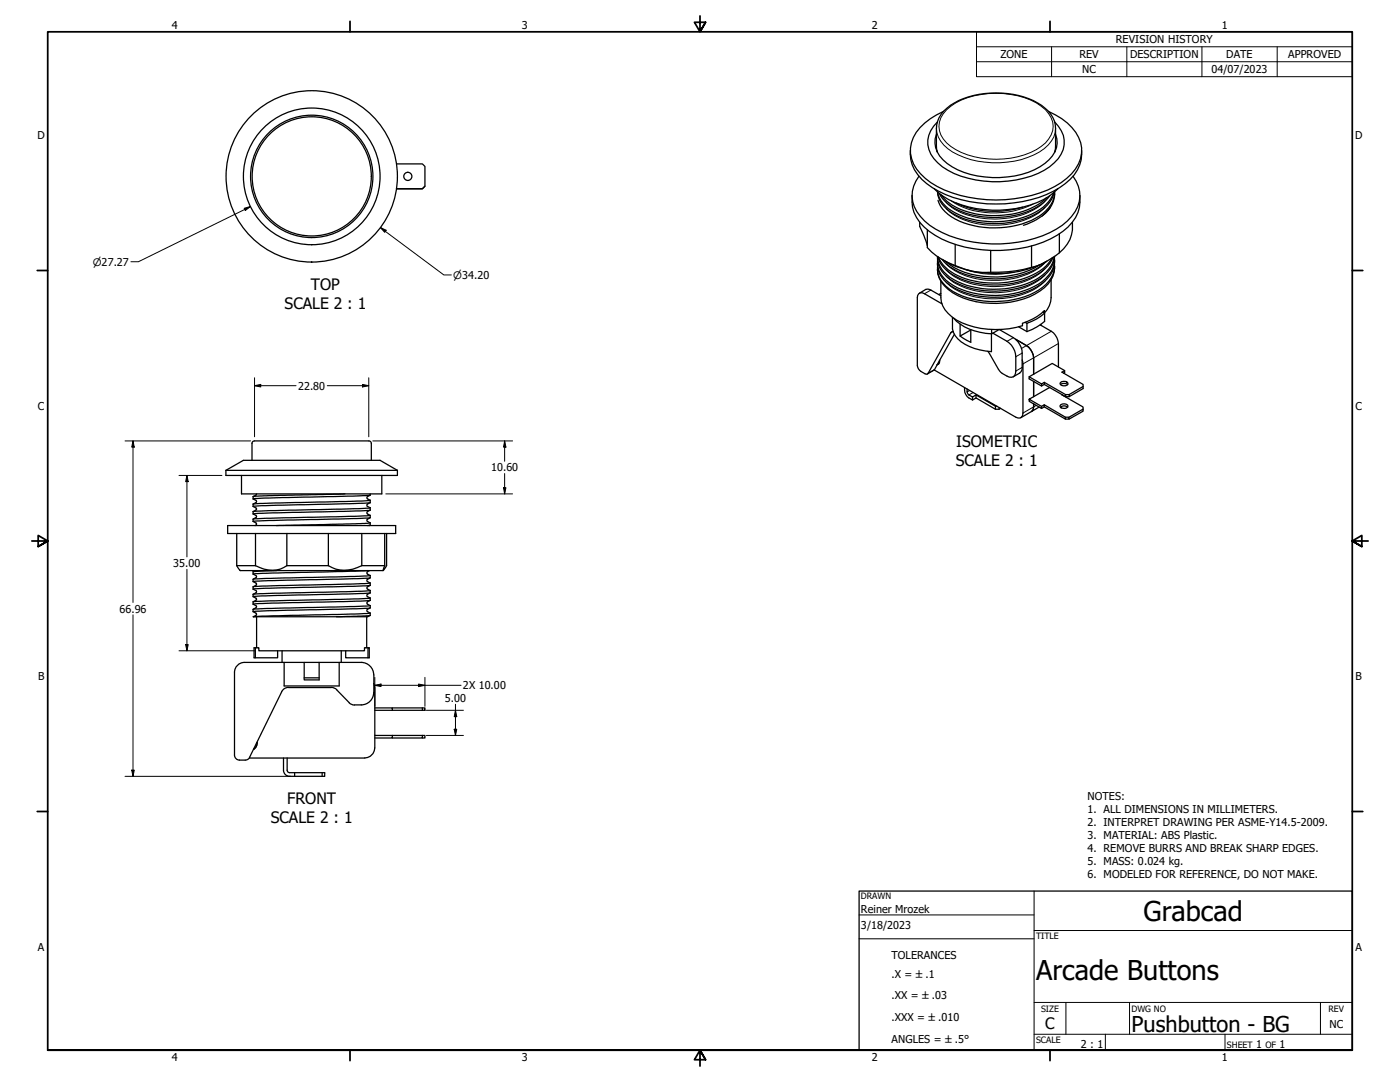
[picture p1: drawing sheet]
<svg xmlns="http://www.w3.org/2000/svg" width="559mm" height="432mm" viewBox="0 0 559 432" stroke-linecap="round" stroke-linejoin="round" font-family="sans-serif">
<!-- layer: Visible (ANSI) -->
<g fill="none" stroke="#000" stroke-width=".51">
<path d="M373.8 53.7a9.7 9.7 0 0 0 4.2 11.5 36.3 36.3 0 0 0 29.8 4.4 21.1 21.1 0 0 0 13.3-9 8.2 8.2 0 0 0 .2-6.9M374.1 48.7a10.4 10.4 0 0 0 .2 16.3 33.6 33.6 0 0 0 21.6 7.5 39.1 39.1 0 0 0 23.1-6 11.7 11.7 0 0 0 5.4-12.5l-.8-1.8-2.6-3.5M376.6 44.4a23.4 23.4 0 0 0-12 10.5 13.4 13.4 0 0 0 4.7 16.3 44.9 44.9 0 0 0 28.3 8.6 48.3 48.3 0 0 0 25.9-6.9 16.2 16.2 0 0 0 8.2-13.8 17.6 17.6 0 0 0-10.4-13.3l-2.8-1.4M158.2 65.4h10.4l1 1v7.9l-1 1h-10.4l10.4 .1 1-1.1M363.3 60.1a15.8 15.8 0 0 0 8.8 14.8 51.8 51.8 0 0 0 36 5.6 34.6 34.6 0 0 0 20.7-10.8 14 14 0 0 0 2.9-9.6M364 78a16.1 16.1 0 0 0 9.3 15.9 51.8 51.8 0 0 0 48.6 0 16.8 16.8 0 0 0 9.1-13.3v-2.6M366.8 70.4a12.5 12.5 0 0 0 2.3 17.8 39.9 39.9 0 0 0 23.1 8.9 48.2 48.2 0 0 0 31.8-7.2 14.8 14.8 0 0 0 6.9-13.6l-.5-2-2.1-3.9M372.9 75.3a31.5 31.5 0 0 0 19.9 8.3 41.6 41.6 0 0 0 25.9-5.2l3.6-3.1M374 60.4v.1M374.1 60.8l-.3-1.3a31.3 31.3 0 0 1 .5-11.2 17.4 17.4 0 0 1 12.2-9.6 36.3 36.3 0 0 1 29.2 3.3 11.7 11.7 0 0 1 5.6 9.2v7l-.4 2.6M374.2 76.6a11.2 11.2 0 0 0 6.6 8.9 36.7 36.7 0 0 0 33.5-.6 13.3 13.3 0 0 0 6.5-8.1M374.3 76.7a12.7 12.7 0 0 0 8.5 9 36.6 36.6 0 0 0 32.2-2.1l1.4-.9a12.8 12.8 0 0 0 4.1-5.7"/>
<path d="M375 77.3a18 18 0 0 0 12.2 8.3 36.5 36.5 0 0 0 28.2-3.9l2-1.8 1.7-1.9M375.7 77.9a23.2 23.2 0 0 0 16.8 7.9 33.1 33.1 0 0 0 24.4-6l.9-.9M420.9 76.8a12 12 0 0 1-7.3 10.9l-5.1 2.2M420.9 76.6a12.2 12.2 0 0 1-7.6 10.5 36.3 36.3 0 0 1-33.5-.5 11.9 11.9 0 0 1-5.4-6.7M421.1 60.4v.1M367.1 88.6v1.8l1.7 3.7 1.3 4M381.3 97.5v8.5M381.6 81a37.5 37.5 0 0 0 26.6 1.7M395.4 99.9v8.7M411.7 98.2v8.5M419.3 82.7l-3.4 3.5M422.8 93.3v7.6"/>
<path d="M428.1 88.6a14.7 14.7 0 0 1-8.4 14.5 37.6 37.6 0 0 1-20.9 5.5h-3.4a34.5 34.5 0 0 1-25.3-9.8v-7M367 117l2.5-1.5 1.3-.1 4.7 2.6M374.2 102.4a10.8 10.8 0 0 0 6.4 9.1 36.2 36.2 0 0 0 34.1-.7 13 13 0 0 0 6.2-8.4M374.4 102.5a13.6 13.6 0 0 0 8.8 8.7 36.8 36.8 0 0 0 31.5-2.1l1.4-1a13.9 13.9 0 0 0 4.3-5.4M374.6 102.7a16 16 0 0 0 10.8 8.6 35.9 35.9 0 0 0 31-4.2l2-1.9 1.5-2.2M375.5 112.3v6.5a11.1 11.1 0 0 0 6.3 9 35.3 35.3 0 0 0 26.3 2.2v-1a23 23 0 0 0 8.8-5v4.3a22.4 22.4 0 0 1-7 4M375.5 117.1l-.8 .4M376 103.5a44.2 44.2 0 0 0 41.8 .8M376.1 103.6a23.7 23.7 0 0 0 16.6 7.5 32.6 32.6 0 0 0 24.7-6.6M377.6 104.5a31.3 31.3 0 0 0 23.1 5.9 31.1 31.1 0 0 0 14.2-4.7M419.5 111.7v7.1a9 9 0 0 1-2.6 6.1M420.9 102.9a11.4 11.4 0 0 1-6.3 10.4 36.1 36.1 0 0 1-34.1 .6 10.5 10.5 0 0 1-6.3-9.8"/>
<path d="M420.9 105.4a11.4 11.4 0 0 1-6.3 10.4 36.3 36.3 0 0 1-34.1 .6 10.5 10.5 0 0 1-6.3-9.8M420.9 106.2a11 11 0 0 1-5.8 9.9 35.2 35.2 0 0 1-34.9 .7 11 11 0 0 1-6-9.4M420.9 103.8a11.5 11.5 0 0 1-6.8 10.6 36.1 36.1 0 0 1-34.6-.4 9.9 9.9 0 0 1-5.3-9M420.9 102.3a12.3 12.3 0 0 1-7 9.7 35.9 35.9 0 0 1-34.5-.4 10 10 0 0 1-5.2-9M375.9 121.2l-7.8-4.4a1.7 1.7 0 0 0-2 2v27a4.2 4.2 0 0 0 4 3.5l9.4-16.5 .9-.5M380.2 126.6v4.7a10.4 10.4 0 0 0 6.8 7 27.7 27.7 0 0 0 8.7 2v-7.1a20.9 20.9 0 0 1-15-6.2M380.9 133.4l-5.9 10.4M383.2 129.3v4.8l4.3-2.4M387.5 131.6v5l-4.3-2.5M395.8 131.5v1.7l.5-.2M396.3 133l5.7 3.2a7.9 7.9 0 0 1 3.4 6.2v5.7a2.13 2.13 0 0 1-1 2.3 2.13 2.13 0 0 1-2.4-.3 6.4 6.4 0 0 1-3.5-2.7l-4.2-7.2M398.8 131.5l-2.5 1.5"/>
<path d="M398.8 131.5l5.7 3.2a7.9 7.9 0 0 1 3.5 6.2l-.1 6.7-.9 1.3-2.6 1.5M405.4 135.4l4.3 2.5a6.4 6.4 0 0 1 2.9 4.9v6.6M406.6 130.4l3.3 1.9M409.2 128.7l.7 .3M409.9 129v3.3M415.2 129.7l4.4 2.5a6.4 6.4 0 0 1 2.9 4.9v9.4M415.5 129.4v.4M416.2 124.6l.7 .4M416.9 125a19.6 19.6 0 0 1-7 4M374.1 145.5l-1.4 2.3-2.6 1.4M375 143.8v.9l-.9 .8M375 143.8l-.9 1.7"/>
<path d="M385 154.7a4.5 4.5 0 0 0 3.2 4.9l1.4-.8 7.7 4.5h1.5l.6-.4M386 155.3a2.29 2.29 0 0 0 .7 2.3l1.5 .8 1.4-.8 7.7 4.5h.6M388.2 158.4v1.2M389.6 157.6v1.2M408 143.6l.3 1.6v19.6a1.77 1.77 0 0 1-.9 1.8 1.77 1.77 0 0 1-2-.1l-32.5-18.9M410.8 150.4l4.9 2.8M412.6 152.2v6.1M416.8 152.6l-1.1 .6v.9l1.1-.7M419 154.6l-8.2 4.7v.8l4.9 2.9v-.8l-4.9-2.9M423.2 152.7a1.8 1.8 0 0 1 3.1 .6 2.03 2.03 0 0 1-3.2-.1zM423.3 153.5a2.41 2.41 0 0 1 2.8 0M423.9 157.5l8.4 4.9v.9"/>
<path d="M424.6 148.9l.3-.2v-.8l-4.9-2.9-9.2 5.4v.8l4.9 2.9M424.6 157.9h-.1M424.9 147.9l-1 .6 8.4 4.9v1.7l-5.6 3.2v-.8l5.6-3.3M425.3 157.5l-8.5-4.9v.8l8.5 4.9M426.7 157.5h-1.4v.8h1.4M397.3 162.1v1.2M398.8 162.6v.7M411.7 164.2l-4.2 2.5M412.6 161.2a3.1 3.1 0 0 1-.9 3M414.8 162.4l-3.1 1.8M415.7 162.2l1.1-.7v.9l-1.1 .6M416.8 161.5l8.5 5v.8l-8.5-4.9"/>
<path d="M423.3 162.5a2.17 2.17 0 0 1 2.8 0M423.4 161.5a2.16 2.16 0 0 1 2.9 .5 1.71 1.71 0 0 1-1.6 1 1.71 1.71 0 0 1-1.6-1.1zM425.3 166.5h1.4v.8h-1.4M426.7 166.5l5.6-3.2v.8l-5.6 3.2M90.2 187.7l7-4h54.5l6.9 4M90.2 187.7h68.4M90.2 187.7v2h68.4v-2M96.4 189.7v7.4h56v-7.4M100.6 183.7v-6.8a.99 .99 0 0 1 1-.9h45.6l.7 .2 .3 .7v6.8M101 198.2v.9M102.4 197.1l-.1 .4-1.3 .7M137.7 197.1l-36.7 1.1"/>
<path d="M147.8 197.6l-46 1.3-.8 .2 1.3 .7 .1 .4-1.4 1M147.8 199.6l-3.6 .4-34.4 .7-8.8 .5M147.8 197.6l-1.3 .7-.1 .3 .1 .3 1.3 .7M147.8 197.1v.5M147.8 199.6v1M90.9 209.7h67v3.2h-67zM94.5 212.9v12.8M101 202.1l1.4 1-1.4 1.1M101 205.1l1.4 1-.1 .4-1.3 .6M101 208.1l1.3 .7v.7l-.4 .2M101 201.2v.9M101 204.2v.9"/>
<path d="M101 207.2v.9M102 212.9v12.8M114.5 212.9v12.8M131.1 212.9v12.8M144.4 212.9v12.8M147.8 209.6l-1.1 .1M147.8 205.7v.9l-1.1 .2-45.7 1.3M147.8 203.6l-46.8 1.5M147.8 200.6l-8.8 .4-34.4 .8-3.6 .3M147.8 202.6l-4.9 .4-41.9 1.2M147.8 205.7l-6.4 .4-35 .7-5.4 .4M147.8 208.7l-6.1 .3-31.3 .7"/>
<path d="M147.8 200.6l-1.3 .7-.1 .3 .1 .4 1.3 .6M147.8 203.6l-1.3 .7-.1 .4 .1 .3 1.3 .7M147.8 206.6l-1.3 .7-.1 .3 .1 .4 1.3 .7M147.8 202.7v.9M147.8 208.7v.9M147.8 209.6l-.3 .1M153.5 212.9v12.8M154.3 212.9v12.8l-1.3 1.9 .5-1.9M94.5 225.7l1.4 2 57.2-.2M94.5 225.7h7.5M101 229.1l1.4 1-.1 .4-1.3 .6M101 232.1l1.4 1-.1 .4-1.3 .7"/>
<path d="M101 235.1l1.3 .7 .1 .4-1.4 1M101 238.1l1.4 1-1.4 1.1M101 228.2v.9M101 234.2v.9M101 237.2v.9M101.9 227.7l-.9 .5M102 225.7a11.5 11.5 0 0 0 12.5 0M110.4 227.7l-9.4 .5M114.5 225.7h16.6M131.1 225.7a13 13 0 0 0 13.3 0M144.4 225.7h9.1M146.7 227.7l-45.7 1.4"/>
<path d="M147.5 227.7l-1 .6-.1 .4 .1 .3 1.3 .7M147.8 239.6l-46.8 1.5M147.8 236.6l-8.7 .4-34.5 .8-3.6 .3M147.8 233.6l-41.9 1.2-4.9 .3M147.8 230.6l-5.4 .3-35 .8-6.4 .4M147.8 229.7l-45.8 1.3-1 .2v.9M147.8 232.7l-46.8 1.5M147.8 235.6l-3.6 .4-34.4 .7-8.8 .5M147.8 236.6l-1.3 .7v.7l1.3 .6-.8 .2-46 1.4M147.8 230.6l-1.3 .7-.1 .3 .1 .4 1.3 .7M147.8 233.6l-1.3 .7-.1 .3 .1 .3 1.3 .7M147.8 239.6l-1.3 .7-.1 .4 .1 .3 1.3 .7"/>
<path d="M147.8 229.7v.9M147.8 232.7v.9M147.8 235.6v1M147.8 238.7v.9M101 241.1l1.4 1-1.4 1M101 244.1l1.4 1-.1 .4-1.2 .6M101 240.2v.9M101 243.2v.9M101.9 258.5h-.5v4h9.4v-2.8M102.4 246.1v12.4M112.6 259.7v4.7M136.2 259.7v4.7"/>
<path d="M138 259.7v2.8h8.9M146.4 246.1v12.4M146.9 258.5h-1.4v1.2h-42.2v-1.2h-1.4v4M146.9 258.5h.5v4h-.5zM147.8 245.6l-13.5 .5M147.8 241.7v.9l-1.1 .2-45.7 1.3M147.8 241.7l-6.4 .4-34.9 .7-5.5 .4M147.8 244.7l-46.7 1.4M147.8 245.6l-1.1 .5h-45.6M147.8 242.6l-1.3 .7-.1 .3 .1 .4 1.3 .7M147.8 244.7v.9M113.4 264.4v9.3h22v-9.3"/>
<path d="M115.2 274.3l-1.6 .5-1.2 1.2-12.8 26.2M115.2 274.4h17M121.4 264.4v6.9h6v-6.9M121.4 270.5h6M132.2 274.3l1.4 .4 .8 .5M134.4 275.3l5 5.1M149.1 272.7l.4 1.8 .1 24M102.6 296.3l-.3 1.5-1.1 1.2M139.3 280.5l.8 .5 1.4 .4M141.5 281.3a6.3 6.3 0 0 0 7-2.5l.7-2.5v-7a5.1 5.1 0 0 0-5-4.9h-46.6a4 4 0 0 0-4 3.9l.1 33.6 .9 1.2 1 .2h2.7l1.4-1.1M149.5 298.5a4 4 0 0 1-3.9 4M149.6 282.5h7v1h12"/>
<path d="M149.6 293.5h7v1h-7M149.6 283.5h7M156.6 293.5h12v1h-12M156.6 282.5h12M168.6 282.5h1v1h-1zM168.6 293.5h1v1h-1M99.5 302.5h46.1M113.2 307.4l.5 1.5 .8 .7 1.1 .2M113.2 302.5v4.9M114.6 302.5v4.9M114.6 307.4l.3 .7 .7 .3M115.6 308.4h14v1.4h-14"/>
<path d="M117.6 308.4v1.4M128.6 308.4v1.4"/>
<circle cx="124.4" cy="70.4" r="23.8"/>
<circle cx="124.4" cy="70.4" r="27.3"/>
<circle cx="124.4" cy="70.4" r="34.2"/>
<circle cx="124.4" cy="70.4" r="24.4"/>
<circle cx="162.8" cy="70.4" r="1.62"/>
</g>
<!-- layer: Visible Narrow (ANSI) -->
<g fill="none" stroke="#000" stroke-width=".4">
<path d="M373.8 51.2a11.7 11.7 0 0 0 6.4 9.4 36.9 36.9 0 0 0 34.7 0 11.7 11.7 0 0 0 6.4-9.4M377.8 43.8a28.3 28.3 0 0 1 19.8-6.5 28.6 28.6 0 0 1 19.7 6.5 8.7 8.7 0 0 1 0 13.2 30.2 30.2 0 0 1-22.7 6.4 24.8 24.8 0 0 1-18.1-8 8.5 8.5 0 0 1 1.3-11.6zM379.7 80.2a34 34 0 0 0 32.6 1.3M417.1 80.3a28 28 0 0 1-21.4 7.1 26.2 26.2 0 0 1-18.1-6.6M417.1 82.7a27.1 27.1 0 0 1-18.4 7.2 28.3 28.3 0 0 1-21.1-6.7M371.5 115.8l-2.5 1.4M385.3 107.6a36.9 36.9 0 0 0 19.6 1M417.1 104.8a26.3 26.3 0 0 1-18.4 7.1 28.3 28.3 0 0 1-21.1-6.6M417.1 107.3a27.8 27.8 0 0 1-19.9 7.1 27.9 27.9 0 0 1-18.8-5.9l-.8-.8M417.1 109.7a27.8 27.8 0 0 1-19.9 7.1 28.9 28.9 0 0 1-18.8-5.9l-.8-.7M417.1 112.1a27.8 27.8 0 0 1-19.9 7.2 27.5 27.5 0 0 1-19.6-6.7M380.4 132.3l-.9 .5"/>
<path d="M404.5 134.7l-2.5 1.5M419.6 132.2l-11.9 6.9M422.5 137.1l-14.2 8.1M373 147.5l-2.5 1.5M387 155.8l-1 .6M388.4 156.7l-1.7 .9M408 146.6l-2.6 1.5M408 140.9l-2.6 1.5M413.6 161.8l-5.3 3"/>
</g>
<!-- layer: Border (ANSI) -->
<g fill="none" stroke="#000" stroke-width=".7">
<path d="M139.7 8.5v4.2M279.4 6.3v6.4l-2.2-3.8h4.4l-2.2 3.8 2.2-3.8M419.1 8.5v4.2M14.9 107.9h4.1M539.8 107.9h4.1M12.7 215.9h6.3l-3.8-2.2v4.4l3.8-2.2-3.8 2.2M546.1 215.9h-6.3l3.8-2.2v4.4l-3.8-2.2 3.8 2.2M14.9 323.8h4.1M539.8 323.8h4.1M19 419.1v-406.4h520.8v406.4h-520.8h520.8M139.7 419.1v4.2M419.1 419.1v4.2"/>
<path d="M281.6 422.9l-2.2-3.8 2.2 3.8h-4.4l2.2-3.8v6.3"/>
</g>
<!-- layer: Title (ANSI) -->
<path d="M412.7 355.6v63.5M342.9 365.1h69.8M342.9 374.6h69.8M412.7 371.3h127.1M412.7 412.7h127.1M412.7 400h127.1M425.4 400v12.7M441.2 412.7v6.4M450.8 400v12.7M488.9 412.7v6.4M527 400v12.7" fill="none" stroke="#000" stroke-width=".4"/>
<path d="M342.9 355.6h196.9v63.5h-196.9z" fill="none" stroke="#000" stroke-width=".51"/>
<!-- layer: Symbol (ANSI) -->
<path d="M389.8 18.7v-6h150v6M419.7 18.7v11.9M449.8 18.7v11.9M479.7 18.7v11.9M509.8 18.7v11.9M539.8 18.7h-150v5.9M539.8 18.7v11.9h-150v-6M389.8 24.6h150" fill="none" stroke="#000" stroke-width=".4"/>
<!-- layer: Dimension (ANSI) -->
<g fill="none" stroke="#000" stroke-width=".4">
<path d="M97.5 83.1l2.4-.7-2 1.6zM99.9 82.4l-44.7 22.1h-2.9M151.8 90.8l2.3 1.1-.6 .8zM151.8 90.8l25.4 18.9h2.9M101.6 153.9l2.5-.5v1zM101.6 153.9h16.6M101.6 150.7v23.6M130.6 153.9h16.6M144.7 153.4l2.5 .5-2.5 .5zM147.2 150.7v23.6M49.9 176h50.1M53.1 176l.5 2.4h-1z"/>
<path d="M53.1 176v64.4M148.8 176h55.8M201.4 176l.5 2.4h-.9zM201.4 176v8.1M71.4 189.7h17.2M74.6 189.7l.5 2.5h-1zM74.6 189.7v32.5M154 197.1h50.6M201 194.6h.9l-.5 2.5zM201.4 189v8.1M74.6 227.2v32.5M53.1 245.4v64.4"/>
<path d="M71.4 259.7h30.3M74.1 257.2h1l-.5 2.5zM149.6 273.5l2.5-.5v1zM149.6 273.5h34.4M149.6 270.3v11.6M167.1 273l2.5 .5-2.5 .5zM169.6 270.3v11.6M170.2 283.5h14.8M170.2 293.5h14.8M181.3 291h1l-.5 2.5zM181.8 283.5l.5 2.5h-1zM181.8 281.1v12.4"/>
<path d="M49.9 309.8h66.1M52.6 307.3h1l-.5 2.5z"/>
</g>
<g fill="#000">
<path d="M97.5 83.1l2.4-.7-2 1.6z" fill-rule="evenodd"/>
<path d="M151.8 90.8l2.3 1.1-.6 .8z" fill-rule="evenodd"/>
<path d="M101.6 153.9l2.5-.5v1z" fill-rule="evenodd"/>
<path d="M144.7 153.4l2.5 .5-2.5 .5z" fill-rule="evenodd"/>
<path d="M53.1 176l.5 2.4h-1z" fill-rule="evenodd"/>
<path d="M201.4 176l.5 2.4h-.9z" fill-rule="evenodd"/>
<path d="M74.6 189.7l.5 2.5h-1z" fill-rule="evenodd"/>
<path d="M201 194.6h.9l-.5 2.5z" fill-rule="evenodd"/>
<path d="M74.1 257.2h1l-.5 2.5z" fill-rule="evenodd"/>
<path d="M149.6 273.5l2.5-.5v1z" fill-rule="evenodd"/>
<path d="M167.1 273l2.5 .5-2.5 .5z" fill-rule="evenodd"/>
<path d="M181.3 291h1l-.5 2.5z" fill-rule="evenodd"/>
<path d="M181.8 283.5l.5 2.5h-1z" fill-rule="evenodd"/>
<path d="M52.6 307.3h1l-.5 2.5z" fill-rule="evenodd"/>
</g>
<g font-size="10.9">
<text x="456.4" y="367.5">Grabcad</text>
<text x="413.5" y="391.1">Arcade Buttons</text>
</g>
<text font-size="8.7" x="451.6" y="411.9">Pushbutton - BG</text>
<g font-size="6.3">
<text x="124.1" y="115.8">TOP</text>
<text x="113.5" y="123.3">SCALE 2 : 1</text>
<text x="381.6" y="178.4">ISOMETRIC</text>
<text x="381.5" y="186">SCALE 2 : 1</text>
<text x="114.6" y="321">FRONT</text>
<text x="108.1" y="328.5">SCALE 2 : 1</text>
<text x="417.2" y="410.8">C</text>
</g>
<g font-size="4.3">
<text x="68.6" y="11.7">4</text>
<text x="208.3" y="11.7">3</text>
<text x="348" y="11.7">2</text>
<text x="487.7" y="11.7">1</text>
<text x="445.4" y="17.3">REVISION HISTORY</text>
<text x="399.3" y="23.2">ZONE</text>
<text x="430.8" y="23.2">REV</text>
<text x="451" y="23.2">DESCRIPTION</text>
<text x="489.5" y="23.2">DATE</text>
<text x="514.1" y="23.2">APPROVED</text>
<text x="432" y="29.2">NC</text>
<text x="483.6" y="29">04/07/2023</text>
<text x="15" y="55.6">D</text>
<text x="540.9" y="55.6">D</text>
<text x="119" y="155.5">22.80</text>
<text x="15.1" y="163.5">C</text>
<text x="541" y="163.5">C</text>
<text x="196" y="188.2">10.60</text>
<text x="69.2" y="226.3">35.00</text>
<text x="47.7" y="244.5">66.96</text>
<text x="15.2" y="271.5">B</text>
<text x="184.8" y="275.1">2X 10.00</text>
<text x="541.1" y="271.5">B</text>
<text x="177.6" y="280.2">5.00</text>
<text x="434" y="319.1">NOTES:</text>
<text x="434" y="324.3">1. ALL DIMENSIONS IN MILLIMETERS.</text>
<text x="434" y="329.6">2. INTERPRET DRAWING PER ASME-Y14.5-2009.</text>
<text x="434" y="334.8">3. MATERIAL: ABS Plastic.</text>
<text x="434" y="340">4. REMOVE BURRS AND BREAK SHARP EDGES.</text>
<text x="434" y="345.2">5. MASS: 0.024 kg.</text>
<text x="434" y="350.5">6. MODELED FOR REFERENCE, DO NOT MAKE.</text>
<text x="343.7" y="364.3">Reiner Mrozek</text>
<text x="343.7" y="370.9">3/18/2023</text>
<text x="15.1" y="379.4">A</text>
<text x="355.9" y="382.8">TOLERANCES</text>
<text x="541" y="379.4">A</text>
<text x="355.9" y="390.2">.X = ±.1</text>
<text x="355.9" y="398.8">.XX = ±.03</text>
<text x="355.9" y="407.5">.XXX = ±.010</text>
<text x="530.6" y="410.1">NC</text>
<text x="355.9" y="416.1">ANGLES = ±.5°</text>
<text x="431.4" y="418.3">2 : 1</text>
<text x="501.3" y="418.3">1</text>
<text x="510.7" y="418.3">1</text>
<text x="68.6" y="423.3">4</text>
<text x="208.3" y="423.3">3</text>
<text x="348" y="423.3">2</text>
<text x="487.7" y="423.3">1</text>
</g>
<g font-size="4.1">
<text x="37" y="106">⌀27.27</text>
<text x="180.9" y="111.3">⌀34.20</text>
</g>
<g font-size="3.5">
<text x="343.7" y="358.9">DRAWN</text>
<text x="413.5" y="374.6">TITLE</text>
<text x="415.5" y="403.9">SIZE</text>
<text x="451.6" y="403.9">DWG NO</text>
<text x="530.3" y="403.9">REV</text>
<text x="413.5" y="416.1">SCALE</text>
<text x="489.7" y="418.3">SHEET</text>
<text x="505.1" y="418.3">OF</text>
</g>
</svg>
